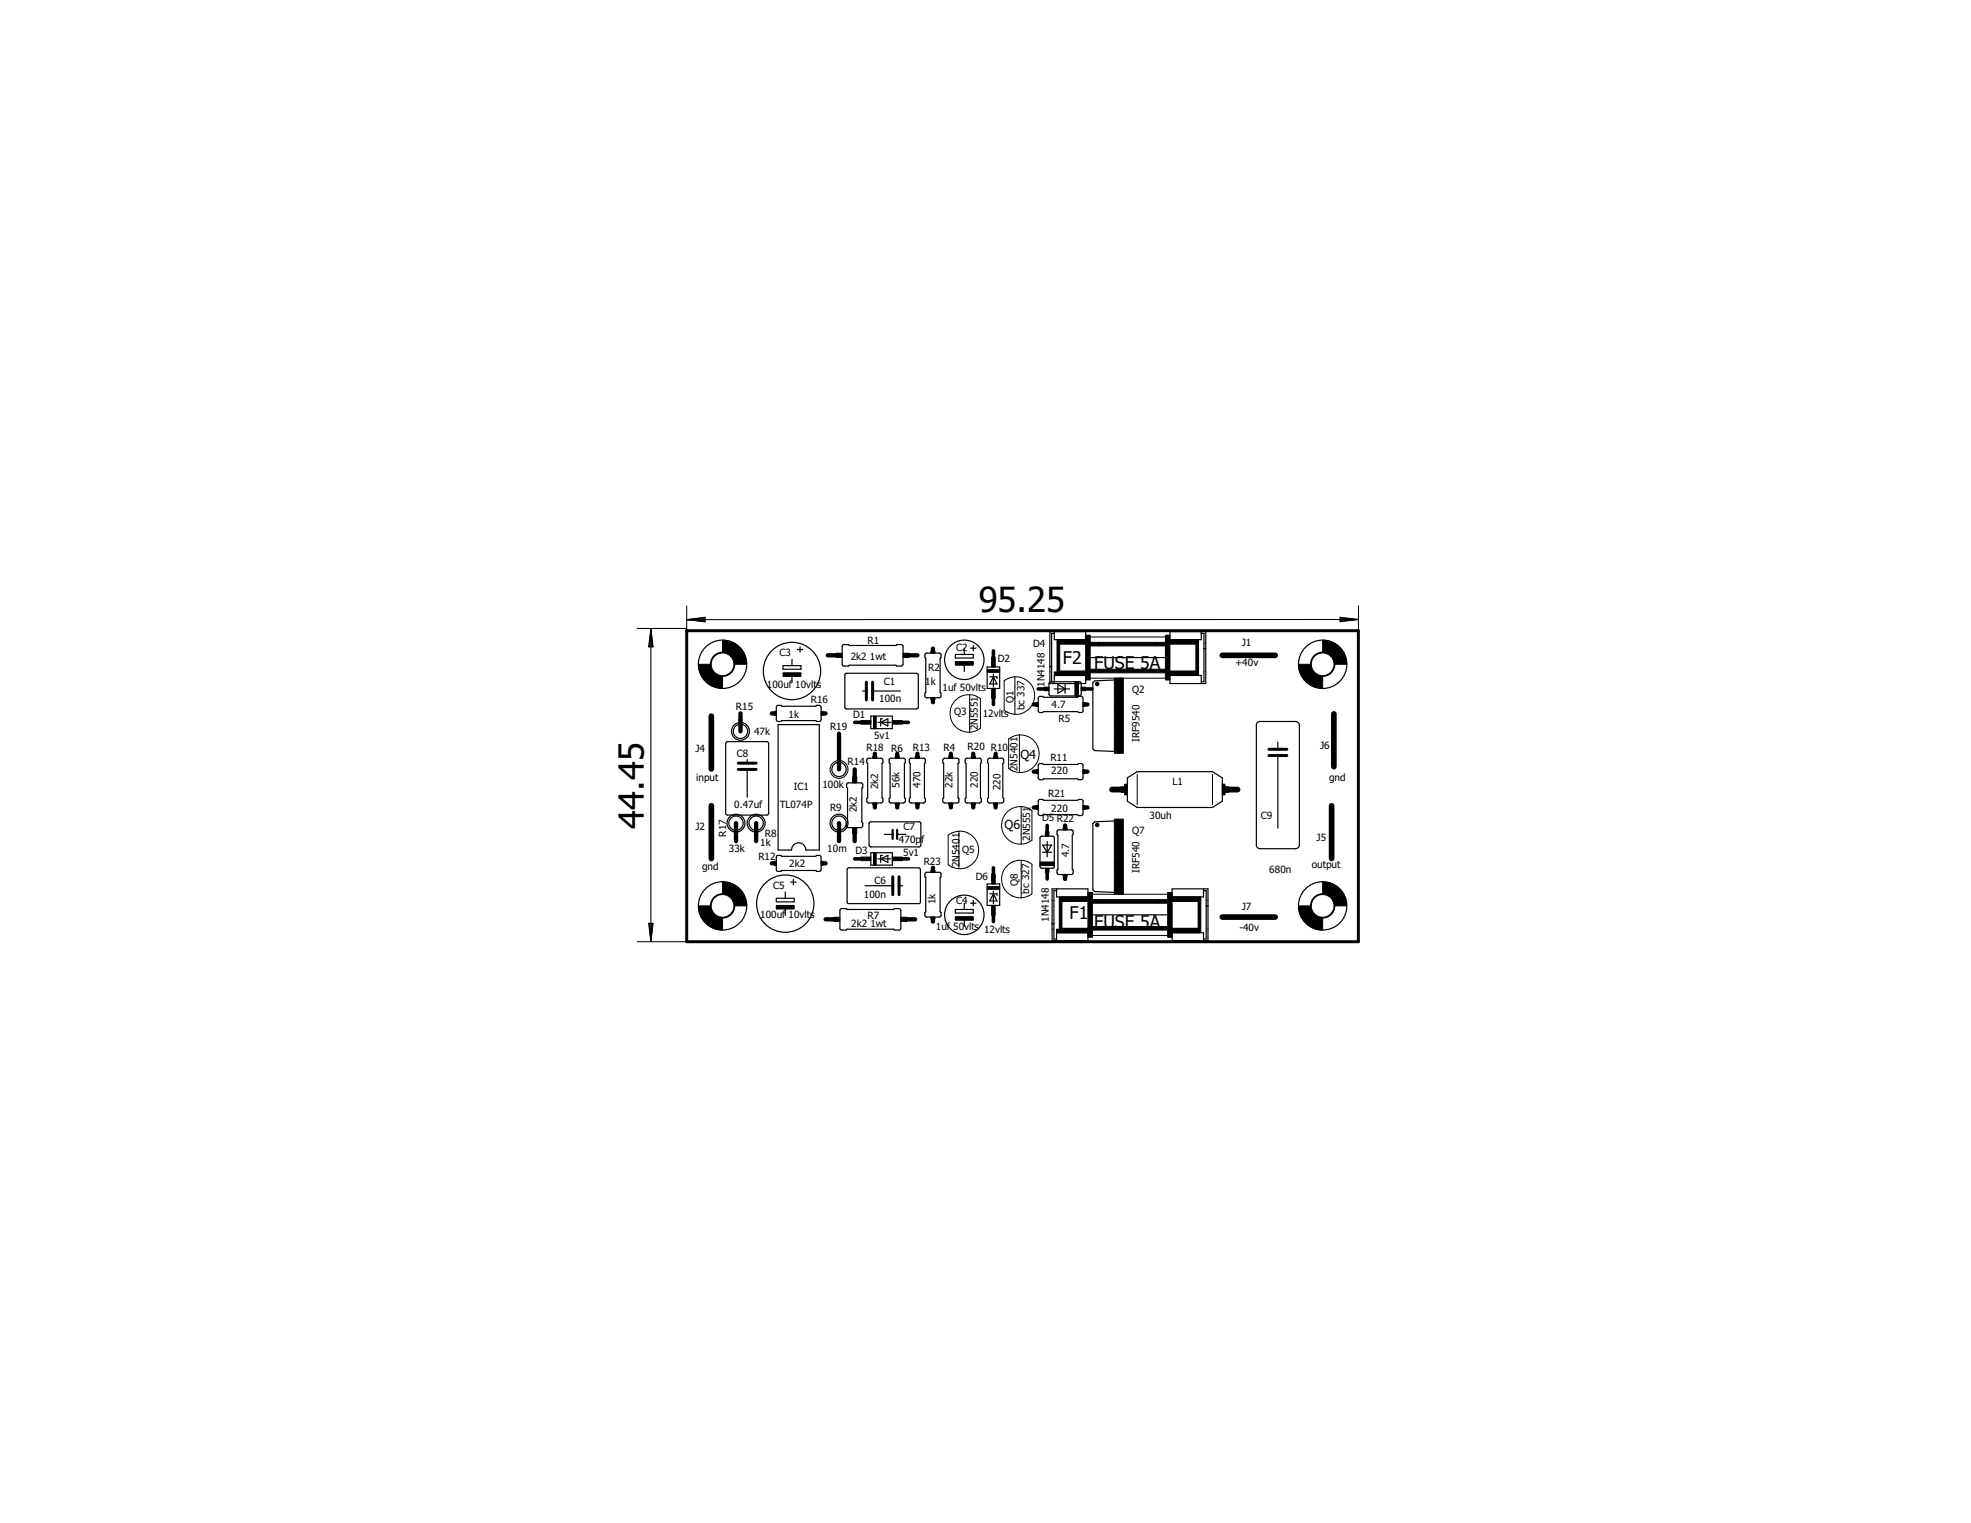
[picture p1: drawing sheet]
<svg xmlns="http://www.w3.org/2000/svg" width="279mm" height="216mm" viewBox="0 0 279 216" stroke-linecap="round" stroke-linejoin="round" font-family="sans-serif">
<g fill="none" stroke="#000" stroke-width=".17">
<path d="M111 94.4h2.5v.5h-2.5zM112.3 93.5v.9M112.3 95.8v1M113 92.1h.8M113.4 91.7v.8M119.4 91.4l7.6 .1 .1-.1h.7l.2 .2v2.7l-.2 .1h-.7l-.1-.1h-6.6l-.1 .1h-.8l-.1-.2zM119.8 95.5h10.2l.2 .2v4.7l-.3 .1h-10l-.1-.3zM122.3 98h.5M123.7 98h3.9M131.2 92.6h1.9l.3 .1v.5l-.1 .1v4.8l.1 .2v.5l-.2 .1h-1.9l-.2-.1v-.5l.1-.2v-4.8l-.1-.1zM135.4 92.8h2.6v.5h-2.6zM136.7 91.9v.9"/>
<path d="M136.7 94.2v1M137.6 91.9h.7M138 91.5v.8M139.9 94.6h1.8v3h-1.8zM140.3 95.9h1v.3M140.8 95.6v1.7M140.8 95.9l.5 1.1h-1zM147.3 98.8l.5-.1 .1 .1h4.9l.1-.1h.5l.1 .3v1.9l-.2 .1h-.4l-.1-.1h-4.9l-.1 .1h-.5l-.1-.2v-1.8zM148.8 96.7l4.3-.1 .2 .3-.1 1.6-.1 .2h-4.2l-.2-.3v-1.5zM148.8 94.5h.3M149.5 97.7h2.1M149.5 89.5v1.2h4.4v-1.2h-5.1v7.4h5.1v-1.1h-4.4v1.1"/>
<path d="M149.5 89.8h-.4v6.8M150 97l1 .7-1 .6zM151 97v1.3M154.5 93.2h10.7M158.1 96.4l-2.9 .1-.3 .3v9.4l.3 .2 2.9 .1M170.3 89.8h.4v6.8h-.4M170.3 89.5v1.2h-4.5v-1.2h5.1v7.4h-5.1v-1.1h4.5v1.1M170.7 91.9h.2M102.9 105.2l.2-.1h5.6l.2 .2 .1 10-.2 .2h-5.7h-.2zM105.9 107.7v.5M105.9 109.1v3.9M110.1 100.1l.6-.1 .1 .1h4.8l.2-.1h.4l.2 .2v1.9l-.3 .2h-.3l-.2-.1h-4.8l-.1 .1h-.5l-.2-.3z"/>
<path d="M110.3 102.7h5.8v17.8h-1.9a1.02 1.02 0 0 0-1-1 1.02 1.02 0 0 0-1 1h-1.9zM120.1 111h1.9l.3 .1v.5l-.1 .1v4.9l.1 .1v.4l-.2 .2h-1.8l-.3-.1v-.5l.1-.1zM122.9 107.6l.2-.1h1.8l.2 .1 .1 .5-.2 .1v4.9l.2 .1v.4l-.2 .2h-1.9l-.2-.1v-.5l.1-.1zM123.3 116.6l7.1-.1 .1 .1v3.3l-.2 .2-7-.1-.1-.2zM123.4 101.5h3.1v1.8h-3.1zM124.5 102.4h1.7M124.8 102.4l1.1-.5v1zM125.1 101.9h-.3v1M125.3 118.3h1.2M126 107.6l.3-.1h1.8l.2 .1v.5l-.1 .1v4.9l.1 .1v.4l-.1 .2h-1.9l-.3-.1v-.5l.2-.1v-4.9l-.2-.1zM127.2 118.3h1.2M128.9 107.6l.3-.1h1.7l.3 .1v.5l-.2 .1v4.9l.2 .1v.5l-.2 .1h-1.8l-.3-.1v-.5l.1-.1v-4.9l-.1-.1z"/>
<path d="M133.7 107.6l.2-.1h1.8l.2 .1v.5l-.1 .1v4.9l.1 .1v.5l-.1 .1h-1.9l-.2-.1-.1-.5 .2-.1v-4.9l-.2-.1zM136.8 107.6l.3-.1h1.8l.2 .1v.5l-.1 .1v4.9l.1 .1v.4l-.1 .2h-1.9l-.3-.1v-.5l.1-.1v-4.9l-.1-.1zM140 107.6l.3-.1h1.7l.3 .1v.5l-.1 .1v4.9l.1 .1v.4l-.2 .2h-1.8l-.3-.1v-.5l.1-.1v-4.9l-.1-.1zM147.3 113.4l5.5 .1 .1-.2h.5l.1 .3v1.8l-.2 .2h-.4l-.1-.1h-4.9l-.1 .1h-.5l-.1-.2v-1.8zM147.3 108.3l.5-.1 .1 .2h4.9l.1-.2 .5 .1 .1 .2v1.9l-.2 .1h-.4l-.1-.1h-4.9l-.1 .1h-.5l-.1-.2v-1.8zM147.5 118.6l1.7-.1 .2 .2 .1 4.1-.2 .3h-1.7l-.2-.2v-4.1zM147.8 119.8h1.3l-.7 1zM148.4 119.3v2.2M149.9 117.7l2-.1 .2 .2v.5l-.1 .1v4.8l.1 .1v.4l-.1 .3h-1.9l-.2-.2-.1-.5 .2-.1v-4.8l-.2-.1zM158.1 116.4l-2.9 .1-.3 .3v9.3l.3 .3 2.9 .1M159.8 110.3l1.4-.9h10.7l1.4 .9v3.3l-1.4 .9h-10.7l-1.4-.9zM178.2 102.5l.4-.2h5.1l.3 .1 .2 .2v17.2l-.1 .3-.3 .2h-5.2l-.3-.1-.2-.2v-17.2z"/>
<path d="M181.1 105.2v1M181.1 107.1v10.3M110 127.3h2.6v.5h-2.6zM110.1 121.3l5.5 .1 .2-.1h.4l.2 .2v1.9l-.2 .1h-.4l-.2-.1h-4.8l-.1 .1h-.5l-.2-.2zM111.3 126.4v.9M111.3 128.7v1.1M112.1 125.1h.7M112.5 124.7v.7M119.1 128.9l.9-.1 .1 .1h6.6l.1-.1h.7l.2 .3v2.6l-.3 .1h-.6l-.1-.1h-6.6l-.1 .1h-.8l-.1-.2zM120.1 123.1l.2-.1h10l.2 .2v4.8l-.3 .1h-10l-.1-.3zM122.6 125.6h4M123.4 120.9h3.1v1.7h-3.1z"/>
<path d="M124.5 121.8h1.7M124.8 121.8l1.1-.5v1zM125.1 121.3h-.3v1M127.4 125.6h.6M131.2 123.7h.2h1.7l.3 .1v.5l-.1 .1v4.8l.1 .2v.5l-.2 .1h-1.8l-.3-.1v-.5l.1-.2v-4.8l-.1-.1zM135.4 128.9h2.6v.5h-2.6zM136.7 128v.9M136.7 130.3v1M137.6 128h.7M138 127.7v.7M139.9 125.3h1.8v3.1h-1.8zM140.3 126.7h1v.3"/>
<path d="M140.8 126.3v1.8M140.8 126.7l.5 1h-1zM147.8 120.8h1.3M149.1 131h.3M149.8 126v1.1h4.4v-1.1h-5.1v7.4h5.1v-1.2h-4.4v1.2M149.8 126.3h-.4v6.8h.4M154.9 129.7h10.6M170.6 126v1.1h-4.4v-1.1h5v7.4h-5v-1.2h4.4v1.2M170.6 126.3h.4v6.8h-.4M171 128.4h.2"/>
<circle cx="102.4" cy="94.2" r="3.4"/>
<circle cx="112.3" cy="95.1" r="4.1"/>
<circle cx="136.7" cy="93.5" r="2.79"/>
<circle cx="187.5" cy="94.2" r="3.4"/>
<circle cx="104.3" cy="116.7" r="1.27"/>
<circle cx="104.3" cy="116.7" r="1.02"/>
<circle cx="105" cy="103.7" r="1.27"/>
<circle cx="105" cy="103.7" r="1.02"/>
<circle cx="107.2" cy="116.7" r="1.27"/>
<circle cx="107.2" cy="116.7" r="1.02"/>
<circle cx="118.9" cy="116.7" r="1.27"/>
<circle cx="118.9" cy="109.1" r="1.02"/>
<circle cx="118.9" cy="116.7" r="1.02"/>
<circle cx="102.4" cy="128.4" r="3.4"/>
<circle cx="111.3" cy="128.1" r="4.1"/>
<circle cx="136.7" cy="129.7" r="2.79"/>
<circle cx="187.5" cy="128.4" r="3.4"/>
</g>
<g fill="#000" stroke="#000" stroke-width=".14">
<path d="M101.6 93.6a.99 .99 0 0 1 1.6 0 .99 .99 0 0 1-.5 1.5 .99 .99 0 0 1-1.3-.9h.5a.53 .53 0 0 1 .8-.5 .53 .53 0 0 1 .1 .9 .53 .53 0 0 1-.9-.3v-.1h-.5z" fill-rule="evenodd"/>
<path d="M99 94.2h2.5a.9 .9 0 0 0 .9 .9v2.5a3.4 3.4 0 0 1-3.4-3.4z" fill-rule="evenodd"/>
<path d="M102.4 90.8a3.4 3.4 0 0 1 3.4 3.4h-2.5a.94 .94 0 0 0-.9-1z" fill-rule="evenodd"/>
<path d="M186.7 93.6a.99 .99 0 0 1 1.6 0 .99 .99 0 0 1-.5 1.5 .99 .99 0 0 1-1.3-.9h.4a.53 .53 0 0 1 .7-.6 .53 .53 0 0 1 .3 .9 .53 .53 0 0 1-.9-.2l-.1-.1h-.4z" fill-rule="evenodd"/>
<path d="M184.1 94.2h2.5a.94 .94 0 0 0 .9 .9v2.5a3.4 3.4 0 0 1-3.4-3.4z" fill-rule="evenodd"/>
<path d="M187.5 90.8a3.4 3.4 0 0 1 3.4 3.4h-2.5a.94 .94 0 0 0-.9-1z" fill-rule="evenodd"/>
<path d="M101.6 127.8a.99 .99 0 0 1 1.6 .1 .99 .99 0 0 1-.5 1.5 .99 .99 0 0 1-1.3-1h.5a.53 .53 0 0 1 .8-.4 .53 .53 0 0 1 .1 .8 .53 .53 0 0 1-.9-.2v-.2h-.5z" fill-rule="evenodd"/>
<path d="M99 128.4h2.5a.87 .87 0 0 0 .9 .9v2.5a3.4 3.4 0 0 1-3.4-3.4z" fill-rule="evenodd"/>
<path d="M102.4 125a3.4 3.4 0 0 1 3.4 3.4h-2.5a.94 .94 0 0 0-.9-.9z" fill-rule="evenodd"/>
<path d="M186.7 127.8a.99 .99 0 0 1 1.6 .1 .99 .99 0 0 1-.5 1.5 .99 .99 0 0 1-1.3-1h.4a.53 .53 0 0 1 .7-.5 .53 .53 0 0 1 .3 .8 .53 .53 0 0 1-.9-.1l-.1-.2h-.4z" fill-rule="evenodd"/>
<path d="M184.1 128.4h2.5a.9 .9 0 0 0 .9 .9v2.5a3.4 3.4 0 0 1-3.4-3.4z" fill-rule="evenodd"/>
<path d="M187.5 125a3.3 3.3 0 0 1 3.4 3.4h-2.5a.94 .94 0 0 0-.9-.9z" fill-rule="evenodd"/>
<circle cx="155.5" cy="97" r=".25"/>
<circle cx="155.5" cy="116.9" r=".25"/>
</g>
<g fill="#000" stroke="#000" stroke-width=".14">
<path d="M111 95.4h2.5v.5h-2.5zM118.5 92.6h.9v.6h-.9zM128 92.6h.9v.6h-.9zM132 92.3h.5v.3h-.5zM132 98.9h.5v.3h-.5zM135.4 93.8h2.6v.5h-2.6zM139.9 94.9h1.8v.4h-1.8zM140.6 97.6h.5v1.4h-.5zM140.6 93.2h.5v1.4h-.5zM146.9 99.6h.3v.6h-.3zM148.1 97.4h.6v.5h-.6zM149.5 95.2h4.4v.6h-4.4z"/>
<path d="M149.8 90.7h4.1v.5h-4.1zM149.8 91.2h.4v4h-.4zM150.2 91.2h.3v.1h-.3zM150.2 95.1h.3v.1h-.3zM150.5 91.2h3.1v.1h-3.1zM150.5 95.1h3.1v.1h-3.1zM152.4 96.6h.5v2.1h-.5zM153.3 97.4h.6v.5h-.6zM153.5 99.6h.3v.6h-.3zM153.6 91.2h.3v.1h-.3zM153.6 95.1h.3v.1h-.3zM153.9 95.2h.6v1.2h-.6z"/>
<path d="M153.9 90h.6v1.2h-.6zM153.9 91.2h.6v4h-.6zM154.5 91.1h1.3v.5h-1.3zM154.5 94.9h1.3v.5h-1.3zM155.8 94.9h8.1v.5h-8.1zM155.8 91.1h8.1v.5h-8.1zM158 96.1h.5v1.9h-.5zM158 99.8h.5v.8h-.5zM158 98h.5v1.8h-.5zM158.5 96.1h.7v10.7h-.7zM163.9 91.1h1.3v.5h-1.3zM163.9 94.9h1.3v.5h-1.3z"/>
<path d="M165.2 90h.6v1.2h-.6zM165.2 95.2h.6v1.2h-.6zM165.2 91.2h.6v4h-.6zM165.8 90.7h4.1v.5h-4.1zM165.8 95.2h4.1v.6h-4.1zM165.8 91.2h.3v.1h-.3zM165.8 95.1h.3v.1h-.3zM166.1 95.1h3.2v.1h-3.2zM166.1 91.2h3.2v.1h-3.2zM169.3 91.2h.2v.1h-.2zM169.3 95.1h.2v.1h-.2zM169.5 91.2h.4v4h-.4z"/>
<path d="M109.8 100.8h.2v.6h-.2zM116.4 100.8h.2v.6h-.2zM120.9 110.1h.6v.9h-.6zM120.9 117.3h.6v.9h-.6zM122 102.2h1.4v.5h-1.4zM123.7 107.2h.6v.3h-.6zM123.7 113.8h.6v.3h-.6zM123.8 101.5h.4v1.8h-.4zM126.5 102.2h1.4v.5h-1.4zM126.9 113.8h.6v.3h-.6zM126.9 107.2h.6v.3h-.6zM129.8 107.2h.5v.3h-.5z"/>
<path d="M129.8 113.8h.5v.3h-.5zM134.5 113.8h.6v.3h-.6zM134.5 107.2h.6v.3h-.6zM137.7 113.8h.6v.3h-.6zM137.7 107.2h.6v.3h-.6zM140.8 107.2h.6v.3h-.6zM140.8 113.8h.6v.3h-.6zM146.9 114.2h.3v.6h-.3zM146.9 109.1h.3v.6h-.3zM148.2 117.9h.5v.6h-.5zM150.7 117.4h.6v.2h-.6zM153.5 114.2h.3v.6h-.3z"/>
<path d="M153.5 109.1h.3v.6h-.3zM158 116.1h.5v1.9h-.5zM158 119.8h.5v.8h-.5zM158 102.3h.5v.8h-.5zM158 104.9h.5v1.9h-.5zM158 118h.5v1.8h-.5zM158 100.6h.5v1.7h-.5zM158 103.1h.5v1.8h-.5zM158.5 116.1h.7v10.7h-.7zM159 111.5h.4v.8h-.4zM159.4 111.2h.4v1.5h-.4zM173.3 111.2h.4v1.5h-.4z"/>
<path d="M173.7 111.5h.4v.8h-.4zM109.8 122.1h.2v.6h-.2zM110 128.4h2.6v.5h-2.6zM116.4 122.1h.2v.6h-.2zM118.2 130h.8v.6h-.8zM122 121.5h1.4v.5h-1.4zM123.8 120.9h.4v1.7h-.4zM126.5 121.5h1.4v.5h-1.4zM127.7 130h.8v.6h-.8zM132 123.4h.5v.3h-.5zM132 130h.5v.3h-.5zM135.4 129.9h2.6v.6h-2.6z"/>
<path d="M139.9 125.7h1.8v.4h-1.8zM140.6 128.4h.5v1.4h-.5zM140.6 123.9h.5v1.4h-.5zM147.4 122.2h2.1v.5h-2.1zM148.2 123.1h.5v.6h-.5zM149.8 131.7h4.4v.5h-4.4zM150.2 127.1h4v.6h-4zM150.2 127.7h.3v4h-.3zM150.5 127.7h.3v.1h-.3zM150.5 131.6h.3v.1h-.3zM150.7 124h.6v.2h-.6zM150.8 127.7h3.2v.1h-3.2z"/>
<path d="M150.8 131.6h3.2v.1h-3.2zM154 127.7h.2v.1h-.2zM154 131.6h.2v.1h-.2zM154.2 131.7h.7v1.2h-.7zM154.2 126.5h.7v1.2h-.7zM154.2 127.7h.7v4h-.7zM154.9 127.5h1.2v.5h-1.2zM154.9 131.3h1.2v.5h-1.2zM156.1 131.3h8.2v.5h-8.2zM156.1 127.5h8.2v.5h-8.2zM158 122.3h.5v.8h-.5zM158 124.9h.5v1.9h-.5z"/>
<path d="M158 120.6h.5v1.7h-.5zM158 123.1h.5v1.8h-.5zM164.3 127.5h1.2v.5h-1.2zM164.3 131.3h1.2v.5h-1.2zM165.5 126.5h.7v1.2h-.7zM165.5 131.7h.7v1.2h-.7zM165.5 127.7h.7v4h-.7zM166.2 127.1h4v.6h-4zM166.2 131.7h4v.5h-4zM166.2 127.7h.2v.1h-.2zM166.2 131.6h.2v.1h-.2zM166.4 131.6h3.2v.1h-3.2z"/>
<path d="M166.4 127.7h3.2v.1h-3.2zM169.6 127.7h.2v.1h-.2zM169.6 131.6h.2v.1h-.2zM169.8 127.7h.4v4h-.4z"/>
</g>
<g fill="none" stroke="#000" stroke-width=".14">
<path d="M137.5 98.5a2.66 2.66 0 0 0-2.8 2.6 2.66 2.66 0 0 0 2.8 2.7M137.5 98.5l.7 .1 .8 .4v4.2l-.8 .5-.7 .1M137.5 98.5v5.3M143.9 95.9a2.66 2.66 0 0 1 2.8 2.7 2.66 2.66 0 0 1-2.8 2.7M143.9 95.9l-.7 .2-.9 .4v4.2l.6 .3M143.9 95.9v5.4M154.5 90.3h10.7M154.5 96.1h10.7M135.9 117.8a2.66 2.66 0 0 1 2.8 2.7 2.66 2.66 0 0 1-2.8 2.6M135.9 117.8l-.6 .2-.9 .4v4.2l.6 .3 .9 .2M135.9 117.8v5.3M142.9 101l1 .3"/>
<path d="M143.5 109.3l1 .2M144.5 104.2a2.67 2.67 0 0 1 2.8 2.6 2.67 2.67 0 0 1-2.8 2.7M144.5 104.2l-.7 .1-.8 .5v4.1l.5 .4M144.5 104.2v5.3M144.8 114.3a2.66 2.66 0 0 0-2.8 2.7 2.66 2.66 0 0 0 2.8 2.7M144.8 114.3l1 .3M144.8 114.3v5.4M145.8 114.6l.5 .3v4.2l-.8 .4-.7 .2M161.2 109.8v4.3M171.9 109.8v4.3M144.8 122a2.66 2.66 0 0 0-2.8 2.6 2.66 2.66 0 0 0 2.8 2.7M144.8 122l.7 .1 .8 .4v4.2l-.8 .4-.7 .2"/>
<path d="M144.8 122v5.3M154.9 126.8h10.6M154.9 132.6h10.6"/>
<circle cx="118.9" cy="109.1" r="1.27"/>
<circle cx="102.4" cy="128.4" r="1.61"/>
</g>
<path d="M97.3 89.4h95.3v44.1h-95.3zM122.8 96.7v2.5M123.7 96.7v2.5M104.6 108.2h2.6M104.6 109.1h2.6M179.9 106.2h2.5M179.9 107.1h2.5M126.6 124.3v2.5M127.4 124.3v2.5" fill="none" stroke="#000" stroke-width=".42"/>
<g fill="none" stroke="#000" stroke-width=".21">
<circle cx="102.4" cy="94.2" r="1.69"/>
<circle cx="187.5" cy="94.2" r="1.69"/>
<circle cx="102.4" cy="128.4" r="1.69"/>
<circle cx="187.5" cy="128.4" r="1.69"/>
</g>
<g fill="none" stroke="#000" stroke-width=".61">
<path d="M117.3 92.9h1.3M128.8 92.9h1.2M132.2 91.9v.4M132.2 99.2v.3M146.5 99.9h.4M153.8 99.9h.4M104.3 116.7v.9M104.3 117.7v.5M104.3 118.3v.9M105 101.1v.9M105 102.2v.5M105 102.8v.9"/>
<path d="M107.2 116.7v.9M107.2 117.7v.5M107.2 118.3v.9M109.4 101.1h.4M116.6 101.1h.4M118.9 104v1.6M118.9 105.8v1.5M118.9 107.4v1.7M118.9 116.7v.9M118.9 117.7v.5M118.9 118.3v.9M121.2 109.1v1"/>
<path d="M121.2 118.2v1M124 106.8v.4M124 114.1v.4M127.2 106.8v.4M127.2 114.1v.4M130 106.8v.4M130 114.1v.4M134.8 106.8v.4M134.8 114.1v.4M138 106.8v.4M138 114.1v.4M141.1 106.8v.4"/>
<path d="M141.1 114.1v.4M146.5 114.5h.4M146.5 109.4h.4M151 117v.4M153.8 114.5h.4M153.8 109.4h.4M109.4 122.4h.4M116.6 122.4h.4M117 130.3h1.3M128.5 130.3h1.2M132.2 123v.4M132.2 130.3v.3"/>
<path d="M151 124.2v.4"/>
</g>
<path d="M126.5 117.6v1.3M127.2 117.6v1.3" fill="none" stroke="#000" stroke-width=".32"/>
<path d="M140.8 92.3v.9M140.8 99v.9M147.2 97.7h.9M153.9 97.7h.9M121.2 102.4h.8M127.9 102.4h.9M148.4 117v.9M121.2 121.8h.8M127.9 121.8h.9M140.8 123v.9M140.8 129.8v.8M148.4 123.7v.9" fill="none" stroke="#000" stroke-width=".51"/>
<path d="M173.3 92.9h7.5M100.8 101.5v7.5M100.8 114.2v7.5M188.8 114.2v7.5M189.1 101.2v7.5M173.3 130h7.5" fill="none" stroke="#000" stroke-width=".8"/>
<path d="M157.6 111.9h1.3M174.2 111.9h1.2" fill="none" stroke="#000" stroke-width=".83"/>
<circle cx="102.4" cy="128.4" r="1.61" fill="#fff" stroke="#000" stroke-width=".14"/>
<circle cx="102.4" cy="94.2" r="1.61" fill="none" stroke="#000" stroke-width=".14"/>
<circle cx="102.4" cy="94.2" r="1.61" fill="#fff" stroke="#000" stroke-width=".14"/>
<circle cx="187.5" cy="128.4" r="1.61" fill="none" stroke="#000" stroke-width=".14"/>
<circle cx="187.5" cy="128.4" r="1.61" fill="#fff" stroke="#000" stroke-width=".14"/>
<circle cx="187.5" cy="94.2" r="1.61" fill="none" stroke="#000" stroke-width=".14"/>
<circle cx="187.5" cy="94.2" r="1.61" fill="#fff" stroke="#000" stroke-width=".14"/>
<g fill="none" stroke="#000" stroke-width=".15">
<path d="M90.3 89.1h7M92.3 89.2v44.2M92.3 89.2l.3 2.5h-.7zM92.3 89.2l-.2 2.5M92.3 89.2l.1 2.5M92.3 89.2l-.3 2.5M92.3 89.2l.2 2.5M97.3 85.9v3.5M97.4 87.8l2.5-.3v.7zM97.4 87.8l2.5 .2M97.4 87.8l2.5 .3M99.9 87.7l-2.5 .1"/>
<path d="M99.9 87.6l-2.5 .2M190 87.5l2.5 .3-2.5 .3zM190 87.7l2.5 .1M190 87.6l2.5 .2M192.5 87.8h-95.1M192.5 87.8l-2.5 .1M192.5 87.8l-2.5 .3M192.6 85.9v3.5M90.3 133.5h7M91.9 130.9h.7l-.3 2.5zM92 130.9l.3 2.5M92.1 130.9l.2 2.5"/>
<path d="M92.4 130.9l-.1 2.5M92.5 130.9l-.2 2.5"/>
</g>
<g font-size="4.9">
<text x="138.7" y="86.8">95.25</text>
<text x="91.3" y="117.5" transform="rotate(-90 91.3 117.5)">44.45</text>
</g>
<g font-size="2.5">
<text x="150.7" y="94.2">F2</text>
<text x="155.1" y="94.8">FUSE 5A</text>
<text x="151.6" y="130.3">F1</text>
<text x="155.1" y="131.6">FUSE 5A</text>
</g>
<g font-size="1.8">
<text x="144.6" y="107.6">Q4</text>
<text x="142.4" y="117.5">Q6</text>
</g>
<g font-size="1.4">
<text x="110.5" y="93">C3</text>
<text x="120.6" y="93.5">2k2</text>
<text x="123" y="91.2">R1</text>
<text x="123.3" y="93.5">1wt</text>
<text x="131.6" y="95.1">R2</text>
<text x="135.6" y="92.3">C2</text>
<text x="141.5" y="93.8">D2</text>
<text x="146.5" y="91.7">D4</text>
<text x="175.1" y="94.5">+40v</text>
<text x="176" y="91.6">J1</text>
<text x="104.3" y="100.7">R15</text>
<text x="108.7" y="97.5">100uf 10vlts</text>
<text x="111.8" y="101.8">1k</text>
<text x="114.9" y="99.7">R16</text>
<text x="120.9" y="101.7">D1</text>
<text x="124.6" y="99.5">100n</text>
<text x="125.3" y="97.1">C1</text>
<text x="131.1" y="97.1">1k</text>
<text x="133.6" y="97.9">1uf 50vlts</text>
<text x="135.2" y="101.4">Q3</text>
<text x="139.3" y="101.7">12vlts</text>
<text x="143.6" y="99.6" transform="rotate(-90 143.6 99.6)">Q1</text>
<text x="145.2" y="100.7" transform="rotate(-90 145.2 100.7)">bc 337</text>
<text x="148.1" y="97.4" transform="rotate(-90 148.1 97.4)">1N4148</text>
<text x="149.1" y="100.3">4.7</text>
<text x="160.5" y="98.3">Q2</text>
<text x="98.6" y="106.5">J4</text>
<text x="104.5" y="107.4">C8</text>
<text x="106.9" y="104.1">47k</text>
<text x="117.7" y="103.6">R19</text>
<text x="122.8" y="106.4">R18</text>
<text x="123.9" y="104.8">5v1</text>
<text x="126.3" y="106.5">R6</text>
<text x="129.4" y="106.4">R13</text>
<text x="133.8" y="106.4">R4</text>
<text x="137.2" y="106.3">R20 R10</text>
<text x="138.6" y="103.6" transform="rotate(-90 138.6 103.6)">2N5551</text>
<text x="148.9" y="107.9">R11</text>
<text x="150" y="102.3">R5</text>
<text x="161.5" y="105.2" transform="rotate(-90 161.5 105.2)">IRF9540</text>
<text x="187.1" y="106.2">J6</text>
<text x="98.7" y="110.7">input</text>
<text x="112.5" y="112.1">IC1</text>
<text x="116.6" y="111.8">100k</text>
<text x="120.2" y="108.4">R14</text>
<text x="124.5" y="111.9" transform="rotate(-90 124.5 111.9)">2k2</text>
<text x="127.5" y="111.6" transform="rotate(-90 127.5 111.6)">56k</text>
<text x="130.5" y="111.7" transform="rotate(-90 130.5 111.7)">470</text>
<text x="135" y="111.7" transform="rotate(-90 135 111.7)">22k</text>
<text x="138.6" y="111.7" transform="rotate(-90 138.6 111.7)">220</text>
<text x="141.8" y="112" transform="rotate(-90 141.8 112)">220</text>
<text x="144.3" y="109.3" transform="rotate(-90 144.3 109.3)">2N5401</text>
<text x="148.6" y="113">R21</text>
<text x="149" y="109.7">220</text>
<text x="166.2" y="111.3">L1</text>
<text x="188.4" y="110.7">gnd</text>
<text x="98.6" y="117.6">J2</text>
<text x="102.9" y="118.6" transform="rotate(-90 102.9 118.6)">R17</text>
<text x="104.1" y="114.6">0.47uf</text>
<text x="107.8" y="119.9">1k</text>
<text x="108.4" y="118.7">R8</text>
<text x="110.5" y="114.5">TL074P</text>
<text x="117.7" y="115">R9</text>
<text x="121.5" y="115.1" transform="rotate(-90 121.5 115.1)">2k2</text>
<text x="127.4" y="119.5">470p</text>
<text x="128.1" y="117.7">C7</text>
<text x="130.6" y="119.5">f</text>
<text x="146" y="119.2" transform="rotate(-90 146 119.2)">2N5551</text>
<text x="147.7" y="116.4">D5 R22</text>
<text x="149" y="115.1">220</text>
<text x="160.5" y="118.3">Q7</text>
<text x="163" y="116.1">30uh</text>
<text x="178.7" y="116.1">C9</text>
<text x="186.6" y="119.2">J5</text>
<text x="99.5" y="123.3">gnd</text>
<text x="103.3" y="120.7">33k</text>
<text x="107.5" y="122">R12</text>
<text x="111.9" y="123">2k2</text>
<text x="117.3" y="120.7">10m</text>
<text x="121.3" y="121.1">D3</text>
<text x="124" y="125.3">C6</text>
<text x="128" y="121.3">5v1</text>
<text x="130.9" y="122.6">R23</text>
<text x="136" y="123" transform="rotate(-90 136 123)">2N5401</text>
<text x="136.4" y="120.9">Q5</text>
<text x="138.3" y="124.7">D6</text>
<text x="144.3" y="125.6" transform="rotate(-90 144.3 125.6)">Q8</text>
<text x="151.5" y="121.5" transform="rotate(-90 151.5 121.5)">4.7</text>
<text x="161.5" y="123.7" transform="rotate(-90 161.5 123.7)">IRF540</text>
<text x="179.9" y="123.7">680n</text>
<text x="186" y="123.1">output</text>
<text x="107.8" y="130.2">100uf 10vlts</text>
<text x="109.6" y="126.1">C5</text>
<text x="120.7" y="131.3">2k2</text>
<text x="122.5" y="127.3">100n</text>
<text x="123" y="130.3">R7</text>
<text x="123.4" y="131.3">1wt</text>
<text x="132.6" y="128.2" transform="rotate(-90 132.6 128.2)">1k</text>
<text x="132.7" y="131.8">1uf 50vlts</text>
<text x="135.6" y="128.2">C4</text>
<text x="145.9" y="126.7" transform="rotate(-90 145.9 126.7)">bc 327</text>
<text x="148.7" y="130.7" transform="rotate(-90 148.7 130.7)">1N4148</text>
<text x="175.7" y="131.9">-40v</text>
<text x="176" y="129.1">J7</text>
<text x="139.5" y="132.3">12vlts</text>
</g>
</svg>
